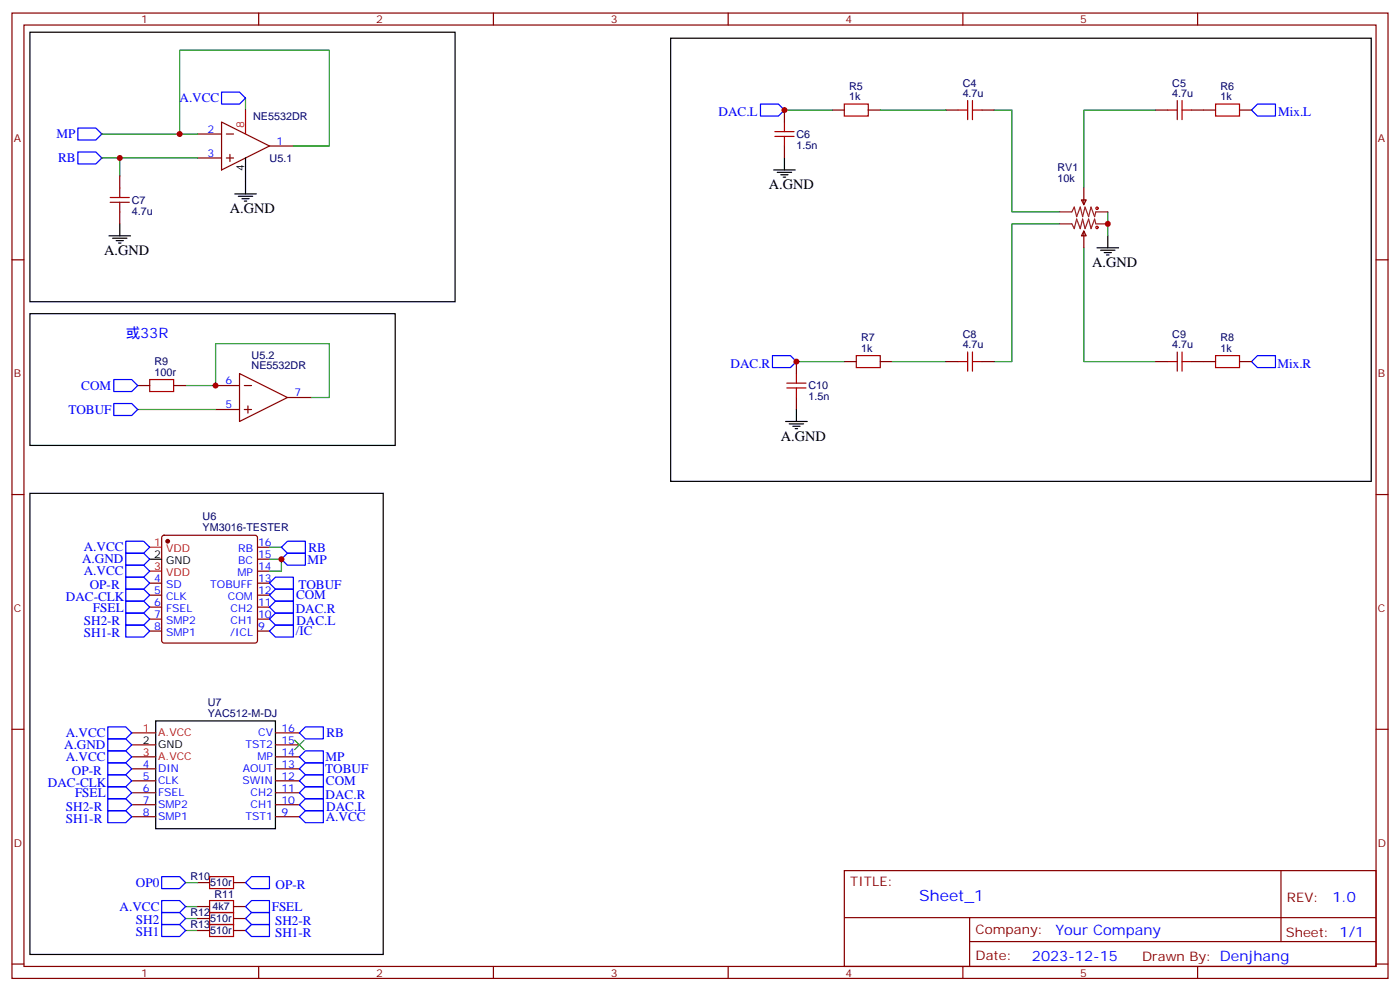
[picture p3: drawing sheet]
<svg xmlns="http://www.w3.org/2000/svg" width="412mm" height="292mm" viewBox="0 0 412 292" stroke-linecap="round" stroke-linejoin="round" font-family="sans-serif">
<g fill="none" stroke="#870000" stroke-width=".35">
<path d="M3.5 3.8h405.4v284.4h-405.4zM7.1 7.4h398.2v277.3h-398.2zM76.2 3.8v3.6M145.3 3.8v3.6M214.5 3.8v3.6M283.6 3.8v3.6M352.8 3.8v3.6M58.2 39.5h7.1M65.3 35.9l14.1 7.1-14.1 7.1zM66.7 39.5h2.1M231.1 32.4v3.5M245.2 32.4h3.5"/>
<path d="M255.8 32.4h3.5M278.7 32.4h3.5M289.3 32.4h3.5M340.4 32.4h3.6M351 32.4h7.1M365.1 32.4h3.6M35.3 51.8v3.6M58.2 46.5h7.1M66.7 46.5h2.1M67.7 45.5v2.1M79.4 43h7M231.1 43v3.5"/>
<path d="M318.6 58.9h1.4l-.7 1.4zM319.3 55.4v4.9M3.5 76.5h3.6M35.3 62.4v3.5M319.3 68.1l.7 1.4h-1.4zM319.3 68.1v4.9M405.3 76.5h3.6M40.6 113.6h3.5M51.2 113.6h3.5M63.5 113.6h7.1M70.6 110l14.1 7.1-14.1 7zM72 113.6h2.1"/>
<path d="M73 119.6v2.1M84.7 117.1h7M234.6 106.5v3.5M234.6 117.1v3.5M248.7 106.5h3.5M259.3 106.5h3.5M278.7 106.5h3.5M289.3 106.5h3.5M340.4 106.5h3.6M351 106.5h7.1M365.1 106.5h3.6M63.5 120.6h7.1"/>
<path d="M72 120.6h2.1M3.5 145.7h3.6M47.9 157.9l.4-.2h26.8l.5 .2 .2 .5v30.3l-.2 .5-.5 .2h-26.8l-.5-.2-.2-.5v-30.3zM405.3 145.7h3.6M44.1 171.8h3.5M44.1 175.3h3.5M44.1 178.8h3.5M75.8 171.8h3.6M75.8 175.3h3.6M75.8 178.8h3.6M75.8 168.2h3.6M75.8 164.7h3.6"/>
<path d="M75.8 161.2h3.6M44.1 182.4h3.5M44.1 185.9h3.5M75.8 182.4h3.6M75.8 185.9h3.6M3.5 214.8h3.6M38.8 215.9h7.1M38.8 219.4h7.1M81.1 215.9h7.1M81.1 219.4h7.1M405.3 214.8h3.6M38.8 222.9h7.1"/>
<path d="M38.8 226.4h7.1M38.8 230h7.1M38.8 233.5h7.1M38.8 237h7.1M81.1 222.9h7.1M81.1 226.4h7.1M81.1 230h7.1M81.1 233.5h7.1M81.1 237h7.1M38.8 240.6h7.1M58.2 260h3.5M68.8 260h3.5"/>
<path d="M81.1 240.6h7.1M248.7 256.4h156.6v28.3h-156.6zM377.3 256.5v20.8M58.2 267h3.5M58.2 274.1h3.5M58.2 270.5h3.5M68.8 267h3.5M68.8 274.1h3.5M68.8 270.5h3.5M248.7 270.3h156.5M285.6 277.3h119.6M285.6 270.3v14.1"/>
<path d="M3.5 284h3.6M76.2 284.7v3.5M145.3 284.7v3.5M214.5 284.7v3.5M283.6 284.7v3.5M352.8 284.7v3.5M405.3 284h3.6"/>
</g>
<g fill="none" stroke="#008700" stroke-width=".35">
<path d="M30 39.5h28.2M52.9 39.5v-24.7h44.1v28.2h-10.6M72.3 28.9v3.5M231.1 32.4h14.1M259.3 32.4h19.4M292.8 32.4h5.3v30h14.1M340.4 32.4h-21.1v23M30 46.5h28.2M35.3 46.5v5.3M312.2 65.9h-14.1v40.6h-5.3M319.3 73v33.5h21.1M326.3 62.4v7.1"/>
<path d="M54.7 113.6h8.8v-12.4h33.5v15.9h-5.3M234.6 106.5h14.1M262.8 106.5h15.9M40.6 120.6h22.9M79.4 164.7h3.5v3.5h-3.5M79.4 161.2h3.5M54.7 260h3.5M54.7 267h3.5M54.7 274.1h3.5M54.7 270.5h3.5"/>
</g>
<g fill="none" stroke="#a10000" stroke-width=".35">
<path d="M228.2 38.8h5.7M231.1 35.9v2.9M248.7 30.7h7.1v3.5h-7.1zM282.2 32.4h2.8M285 29.6v5.6M286.5 32.4h2.8M286.5 29.6v5.6M344 32.4h2.8M346.8 29.6v5.6M348.2 29.6v5.6M348.2 32.4h2.8M358.1 30.7h7v3.5h-7z"/>
<path d="M32.5 59.6h5.6M32.5 58.2h5.6M35.3 55.4v2.8M35.3 59.6v2.8M228.2 40.2h5.7M231.1 40.2v2.8M44.1 111.8h7.1v3.5h-7.1zM231.8 114.3h5.6M231.8 112.9h5.6M234.6 110v2.9M234.6 114.3v2.8M252.2 104.7h7.1v3.6h-7.1z"/>
<path d="M282.2 106.5h2.8M285 103.7v5.6M286.5 106.5h2.8M286.5 103.7v5.6M344 106.5h2.8M346.8 103.7v5.6M348.2 106.5h2.8M348.2 103.7v5.6M358.1 104.7h7v3.6h-7zM61.7 258.2h7.1v3.5h-7.1zM61.7 265.3h7.1v3.5h-7.1zM61.7 272.3h7.1v3.5h-7.1z"/>
<path d="M61.7 268.8h7.1v3.5h-7.1z"/>
<circle cx="323.1" cy="67" r=".35"/>
<circle cx="323.1" cy="61.3" r=".35"/>
</g>
<g fill="none" stroke="#000" stroke-width=".35">
<path d="M8.8 9.5h125.3v79.4h-125.3zM197.6 11.3h206.3v130.5h-206.3zM69.1 57.1h6.4M70.2 57.8h4.2M71.3 58.5h2.1M72 59.2h.7M72.3 46.5v10.6M227.9 50.1h6.3M229 50.8h4.2M230 51.5h2.1M230.7 52.2h.7M231.1 46.5v3.6"/>
<path d="M32.1 69.5h6.4M33.2 70.2h4.2M34.2 70.9h2.1M34.9 71.6h.7M35.3 65.9v3.6M323.1 73h6.4M324.2 73.7h4.2M325.3 74.4h2.1M326 75.1h.7M326.3 69.5v3.5M8.8 92.4h107.6v38.8h-107.6zM231.4 124.1h6.4"/>
<path d="M232.5 124.8h4.2M233.5 125.6h2.2M234.2 126.3h.7M234.6 120.6v3.5M8.8 145.3h104.1v135.8h-104.1zM44.1 164.7h3.5M45.9 212.3h35.2v31.8h-35.2z"/>
</g>
<path d="M312.2 62.4h3.5l.7-1.4 .7 2.8 1.1-2.8 .7 2.8 .7-2.8 1.1 2.8 .7-2.8 1 2.8 .4-1.4h3.5M312.2 65.9h3.5l.7 1.4 .7-2.8 1.1 2.8 .7-2.8 .7 2.8 1.1-2.8 .7 2.8 1-2.8 .4 1.4h3.5" fill="none" stroke="#8c2424" stroke-width=".35"/>
<g fill="none" stroke="#00f" stroke-width=".35">
<path d="M22.9 37.7h5.3l1.8 1.8-1.8 1.7h-5.3zM65.3 27.1h5.3l1.7 1.8-1.7 1.8h-5.3zM224 30.7h5.3l1.8 1.7-1.8 1.8h-5.3zM370.4 30.7h5.3v3.5h-5.3l-1.7-1.8zM22.9 44.8h5.3l1.8 1.7-1.8 1.8h-5.3zM33.5 111.8h5.3l1.8 1.8-1.8 1.7h-5.3zM33.5 118.9h5.3l1.8 1.7-1.8 1.8h-5.3zM227.5 104.7h5.3l1.8 1.8-1.8 1.8h-5.3zM370.4 104.7h5.3v3.6h-5.3l-1.7-1.8zM37 159.4h5.3l1.8 1.8-1.8 1.7h-5.3zM84.7 159.4h5.3v3.5h-5.3l-1.8-1.7zM37 166.5h5.3l1.8 1.7-1.8 1.8h-5.3z"/>
<path d="M37 162.9h5.3l1.8 1.8-1.8 1.8h-5.3zM37 173.5h5.3l1.8 1.8-1.8 1.8h-5.3zM37 170h5.3l1.8 1.8-1.8 1.7h-5.3zM37 177.1h5.3l1.8 1.7-1.8 1.8h-5.3zM79.4 171.8l1.7-1.8h5.3v3.5h-5.3zM79.4 175.3l1.7-1.8h5.3v3.6h-5.3zM79.4 178.8l1.7-1.7h5.3v3.5h-5.3zM84.7 162.9h5.3v3.6h-5.3l-1.8-1.8zM37 180.6h5.3l1.8 1.8-1.8 1.7h-5.3zM37 184.1h5.3l1.8 1.8-1.8 1.7h-5.3zM81.1 180.6h5.3v3.5h-5.3l-1.7-1.7zM81.1 184.1h5.3v3.5h-5.3l-1.7-1.7z"/>
<path d="M31.7 217.6h5.3l1.8 1.8-1.8 1.8h-5.3zM31.7 214.1h5.3l1.8 1.8-1.8 1.7h-5.3zM90 214.1h5.2v3.5h-5.2l-1.8-1.7zM31.7 221.2h5.3l1.8 1.7-1.8 1.8h-5.3zM31.7 228.2h5.3l1.8 1.8-1.8 1.7h-5.3zM31.7 238.8h5.3l1.8 1.8-1.8 1.7h-5.3zM31.7 235.3h5.3l1.8 1.7-1.8 1.8h-5.3zM31.7 231.7h5.3l1.8 1.8-1.8 1.8h-5.3zM31.7 224.7h5.3l1.8 1.7-1.8 1.8h-5.3zM90 238.8h5.2v3.5h-5.2l-1.8-1.7zM90 221.2h5.2v3.5h-5.2l-1.8-1.8zM90 235.3h5.2v3.5h-5.2l-1.8-1.8z"/>
<path d="M90 231.7h5.2v3.6h-5.2l-1.8-1.8zM90 228.2h5.2v3.5h-5.2l-1.8-1.7zM90 224.7h5.2v3.5h-5.2l-1.8-1.8zM47.6 258.2h5.3l1.8 1.8-1.8 1.7h-5.3zM74.1 258.2h5.3v3.5h-5.3l-1.8-1.7zM47.6 265.3h5.3l1.8 1.7-1.8 1.8h-5.3zM47.6 272.3h5.3l1.8 1.8-1.8 1.7h-5.3zM47.6 268.8h5.3l1.8 1.7-1.8 1.8h-5.3zM72.3 270.5l1.8-1.7h5.3v3.5h-5.3zM72.3 274.1l1.8-1.8h5.3v3.5h-5.3zM74.1 265.3h5.3v3.5h-5.3l-1.8-1.8z"/>
</g>
<circle cx="49.4" cy="159.4" r=".53" fill="#870000" stroke="#870000" stroke-width=".35"/>
<path d="M72.3 32.4v7.1M44.1 161.2h3.5M44.1 168.2h3.5" fill="none" stroke="#f00" stroke-width=".35"/>
<path d="M86.8 218l2.8 2.8M89.6 218l-2.8 2.8" fill="none" stroke="#3c3" stroke-width=".35"/>
<g fill="#c00">
<circle cx="326.3" cy="65.9" r=".88"/>
<circle cx="234.6" cy="106.5" r=".88"/>
<circle cx="231.1" cy="32.4" r=".88"/>
<circle cx="82.9" cy="164.7" r=".88"/>
<circle cx="63.5" cy="113.6" r=".88"/>
<circle cx="35.3" cy="46.5" r=".88"/>
<circle cx="52.9" cy="39.5" r=".88"/>
</g>
<text font-size="4.6" fill="#00f" x="270.8" y="265.5">Sheet_1</text>
<g font-size="4.2">
<text x="226.5" y="55.7">A.GND</text>
<text x="67.7" y="62.8">A.GND</text>
<text x="30.7" y="75.1">A.GND</text>
<text x="321.7" y="78.6">A.GND</text>
<text x="230" y="129.8">A.GND</text>
</g>
<g font-size="4.2" fill="#00f">
<text x="37" y="99.4">或33R</text>
<text x="392.5" y="265.7">1.0</text>
<text x="310.9" y="275.3">Your Company</text>
<text x="304" y="283.1">2023-12-15</text>
</g>
<g font-size="3.9" fill="#00f">
<text x="52.9" y="30.1">A.VCC</text>
<text x="211.7" y="34.2">DAC.L</text>
<text x="376.5" y="34.2">Mix.L</text>
<text x="16.6" y="40.7">MP</text>
<text x="17.1" y="47.8">RB</text>
<text x="215.2" y="108.3">DAC.R</text>
<text x="376.3" y="108.3">Mix.R</text>
<text x="23.9" y="114.8">COM</text>
<text x="20.2" y="121.9">TOBUF</text>
<text x="24.2" y="166">A.GND</text>
<text x="24.7" y="162.4">A.VCC</text>
<text x="90.6" y="166">MP</text>
<text x="90.9" y="162.5">RB</text>
<text x="24.7" y="169.5">A.VCC</text>
<text x="26.5" y="173.5">OP-R</text>
<text x="87.9" y="173.5">TOBUF</text>
<text x="19.4" y="177.1">DAC-CLK</text>
<text x="87.2" y="176.6">COM</text>
<text x="24.7" y="184.1">SH2-R</text>
<text x="27.4" y="180.1">FSEL</text>
<text x="87.1" y="180.6">DAC.R</text>
<text x="87.3" y="184.1">DAC.L</text>
<text x="24.7" y="187.6">SH1-R</text>
<text x="87.1" y="187.1">/IC</text>
<text x="18.9" y="220.6">A.GND</text>
<text x="19.4" y="217.1">A.VCC</text>
<text x="96.2" y="217.1">RB</text>
<text x="19.4" y="224.1">A.VCC</text>
<text x="95.8" y="227.7">TOBUF</text>
<text x="95.9" y="224.2">MP</text>
<text x="14.1" y="231.7">DAC-CLK</text>
<text x="21.2" y="228.2">OP-R</text>
<text x="96" y="231.2">COM</text>
<text x="19.4" y="238.8">SH2-R</text>
<text x="22.1" y="234.8">FSEL</text>
<text x="95.9" y="235.3">DAC.R</text>
<text x="96.1" y="238.8">DAC.L</text>
<text x="19.4" y="242.3">SH1-R</text>
<text x="96" y="241.8">A.VCC</text>
<text x="40.1" y="261.2">OP0</text>
<text x="81.2" y="261.7">OP-R</text>
<text x="35.2" y="268.3">A.VCC</text>
<text x="80" y="268.3">FSEL</text>
<text x="40.1" y="275.7">SH1</text>
<text x="40.1" y="272.2">SH2</text>
<text x="81" y="272.3">SH2-R</text>
<text x="81" y="275.8">SH1-R</text>
</g>
<g font-size="3.9" fill="#800">
<text x="250.5" y="261">TITLE:</text>
<text x="379.1" y="265.7">REV:</text>
<text x="287.4" y="275.2">Company:</text>
<text x="378.7" y="275.8">Sheet: 1/1</text>
<text x="287.4" y="282.9">Date:</text>
<text x="336.4" y="283">Drawn By: Denjhang</text>
</g>
<g font-size="3.2" fill="#800">
<text x="41.6" y="6.8">1</text>
<text x="110.8" y="6.8">2</text>
<text x="179.9" y="6.8">3</text>
<text x="249.1" y="6.8">4</text>
<text x="318.2" y="6.8">5</text>
<text x="4.1" y="41.9">A</text>
<text x="405.9" y="41.9">A</text>
<text x="4.1" y="111.1">B</text>
<text x="405.9" y="111.1">B</text>
<text x="4.1" y="180.2">C</text>
<text x="405.9" y="180.2">C</text>
<text x="4.1" y="249.4">D</text>
<text x="405.9" y="249.4">D</text>
<text x="41.6" y="287.7">1</text>
<text x="110.8" y="287.7">2</text>
<text x="179.9" y="287.7">3</text>
<text x="249.1" y="287.7">4</text>
<text x="318.2" y="287.7">5</text>
</g>
<g font-size="3.2" fill="#000080">
<text x="250.1" y="29.6">1k</text>
<text x="250.1" y="26.4">R5</text>
<text x="283.6" y="28.5">4.7u</text>
<text x="283.6" y="25.5">C4</text>
<text x="345.3" y="28.5">4.7u</text>
<text x="345.3" y="25.5">C5</text>
<text x="359.5" y="29.6">1k</text>
<text x="359.5" y="26.4">R6</text>
<text x="74.6" y="35.4">NE5532DR</text>
<text x="234.6" y="40.6">C6</text>
<text x="79.4" y="47.7">U5.1</text>
<text x="234.6" y="43.8">1.5n</text>
<text x="311.5" y="53.6">10k</text>
<text x="311.5" y="50.5">RV1</text>
<text x="38.8" y="63.2">4.7u</text>
<text x="38.8" y="60">C7</text>
<text x="253.7" y="100.5">R7</text>
<text x="283.6" y="99.6">C8</text>
<text x="345.3" y="99.6">C9</text>
<text x="359.5" y="100.5">R8</text>
<text x="45.5" y="107.5">R9</text>
<text x="74.1" y="105.6">U5.2</text>
<text x="253.7" y="103.7">1k</text>
<text x="283.6" y="102.6">4.7u</text>
<text x="345.3" y="102.6">4.7u</text>
<text x="359.5" y="103.7">1k</text>
<text x="45.5" y="110.7">100r</text>
<text x="74.1" y="108.8">NE5532DR</text>
<text x="238.1" y="117.9">1.5n</text>
<text x="238.1" y="114.7">C10</text>
<text x="59.7" y="153.3">U6</text>
<text x="59.7" y="156.5">YM3016-TESTER</text>
<text x="61.2" y="208.1">U7</text>
<text x="61.2" y="211.3">YAC512-M-DJ</text>
<text x="56.1" y="259.3">R10</text>
<text x="61.9" y="261.1">510r</text>
<text x="56.1" y="269.9">R12</text>
<text x="62.6" y="268.1">4k7</text>
<text x="63.2" y="264.6">R11</text>
<text x="56.1" y="273.5">R13</text>
<text x="61.9" y="275.2">510r</text>
<text x="61.9" y="271.7">510r</text>
</g>
<g font-size="3.2" fill="#00f">
<text x="61.1" y="39.1">2</text>
<text x="61.1" y="46.2">3</text>
<text x="81.5" y="42.7">1</text>
<text x="66.4" y="113.2">6</text>
<text x="86.8" y="116.7">7</text>
<text x="66.4" y="120.3">5</text>
<text x="76" y="160.8">16</text>
<text x="70.1" y="166.1">BC</text>
<text x="70.2" y="162.6">RB</text>
<text x="76" y="167.9">14</text>
<text x="76" y="164.4">15</text>
<text x="45.4" y="171.4">4</text>
<text x="48.9" y="173.2">SD</text>
<text x="61.9" y="173.2">TOBUFF</text>
<text x="70" y="169.7">MP</text>
<text x="76" y="171.4">13</text>
<text x="45.4" y="174.9">5</text>
<text x="45.4" y="178.5">6</text>
<text x="48.9" y="176.7">CLK</text>
<text x="67.2" y="176.7">COM</text>
<text x="76" y="178.5">11</text>
<text x="76" y="174.9">12</text>
<text x="45.4" y="182">7</text>
<text x="45.4" y="185.5">8</text>
<text x="48.9" y="180.2">FSEL</text>
<text x="48.9" y="183.8">SMP2</text>
<text x="67.9" y="183.8">CH1</text>
<text x="67.9" y="180.2">CH2</text>
<text x="76" y="185.5">9</text>
<text x="76" y="182">10</text>
<text x="48.9" y="187.3">SMP1</text>
<text x="67.8" y="187.3">/ICL</text>
<text x="82.9" y="215.5">16</text>
<text x="72.3" y="220.5">TST2</text>
<text x="76" y="216.9">CV</text>
<text x="82.9" y="219">15</text>
<text x="42.1" y="226.1">4</text>
<text x="46.6" y="227.5">DIN</text>
<text x="71.5" y="227.5">AOUT</text>
<text x="75.8" y="224">MP</text>
<text x="82.9" y="226.1">13</text>
<text x="82.9" y="222.6">14</text>
<text x="42.1" y="229.6">5</text>
<text x="42.1" y="233.2">6</text>
<text x="46.6" y="231">CLK</text>
<text x="71.4" y="231">SWIN</text>
<text x="82.9" y="233.2">11</text>
<text x="82.9" y="229.6">12</text>
<text x="42.1" y="236.7">7</text>
<text x="46.6" y="234.6">FSEL</text>
<text x="46.6" y="238.1">SMP2</text>
<text x="73.8" y="238.1">CH1</text>
<text x="73.8" y="234.6">CH2</text>
<text x="82.9" y="236.7">10</text>
<text x="42.1" y="240.2">8</text>
<text x="46.6" y="241.6">SMP1</text>
<text x="72.3" y="241.6">TST1</text>
<text x="82.9" y="240.2">9</text>
</g>
<g font-size="3.2" fill="#f00">
<text x="72" y="37.7" transform="rotate(-90 72 37.7)">8</text>
<text x="45.4" y="160.8">1</text>
<text x="45.4" y="167.9">3</text>
<text x="48.9" y="162.6">VDD</text>
<text x="48.9" y="169.7">VDD</text>
<text x="42.1" y="215.5">1</text>
<text x="46.6" y="216.9">A.VCC</text>
<text x="42.1" y="222.6">3</text>
<text x="46.6" y="224">A.VCC</text>
</g>
<g font-size="3.2">
<text x="72" y="50.3" transform="rotate(-90 72 50.3)">4</text>
<text x="45.4" y="164.4">2</text>
<text x="48.9" y="166.1">GND</text>
<text x="42.1" y="219">2</text>
<text x="46.6" y="220.5">GND</text>
</g>
</svg>
